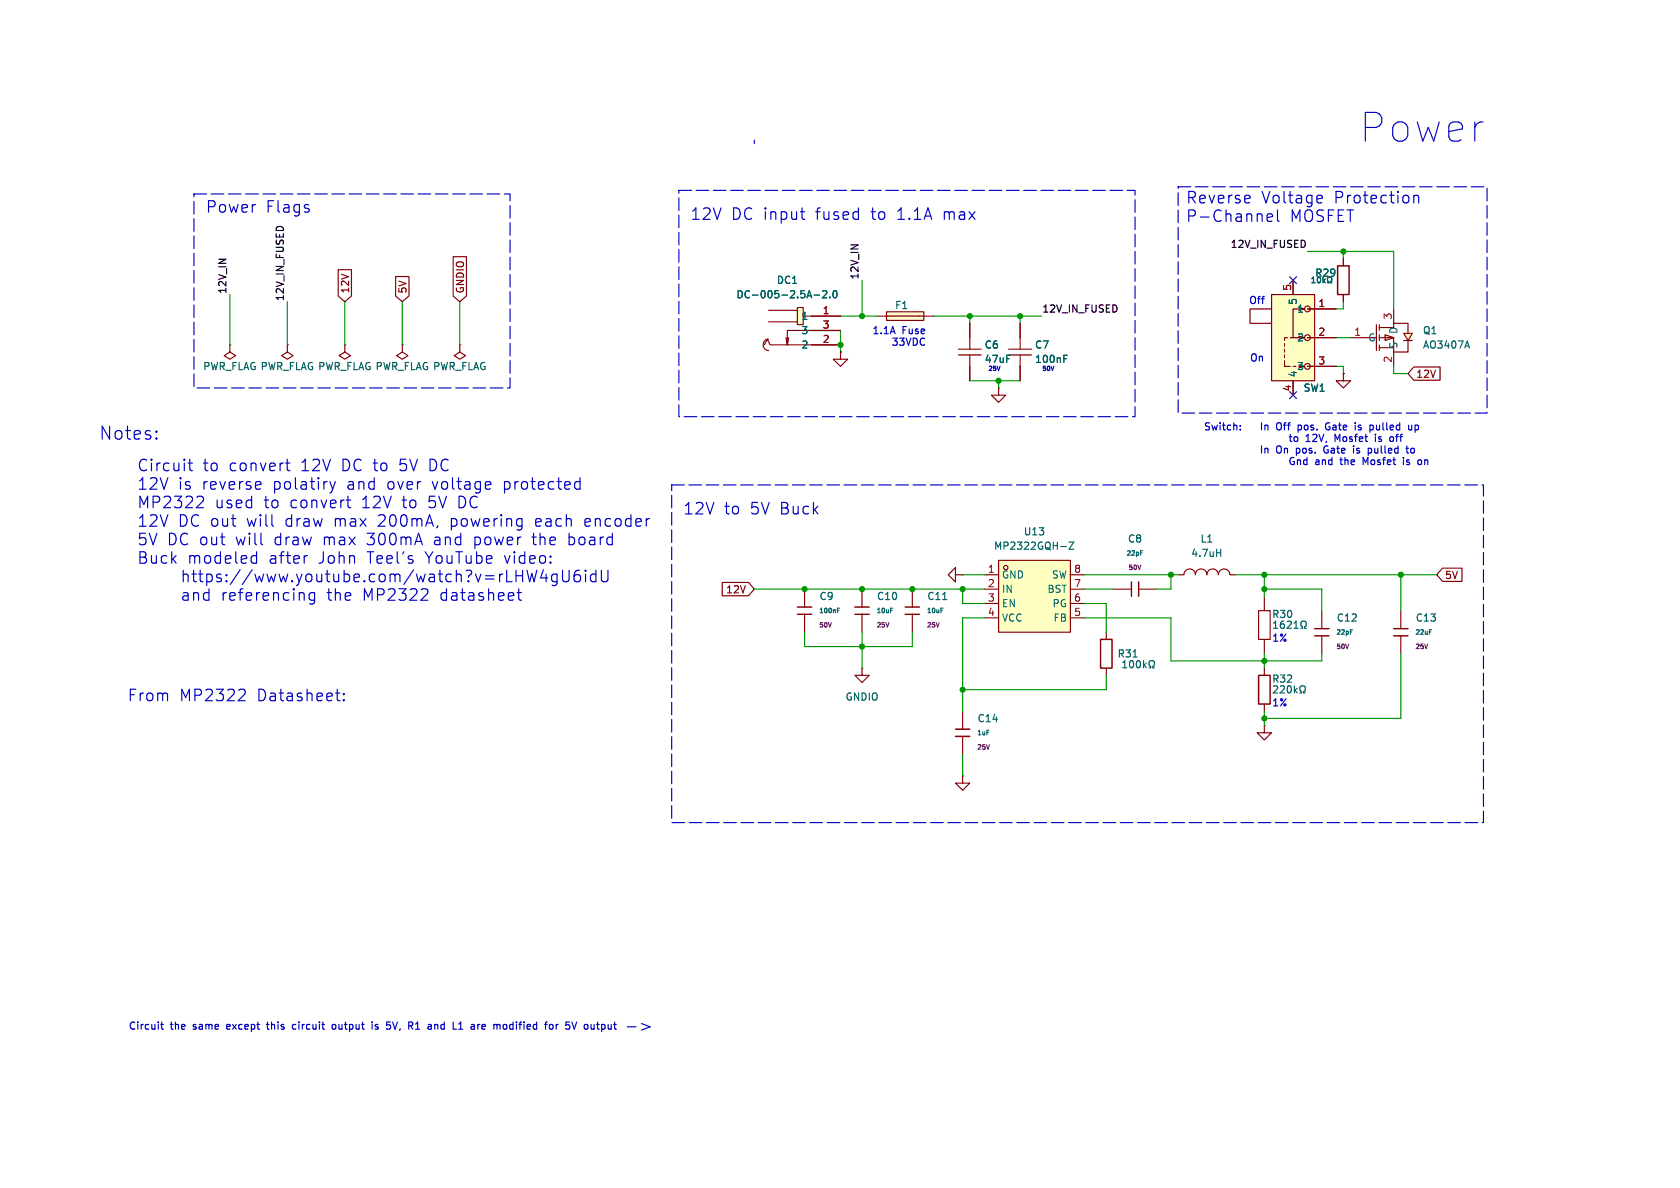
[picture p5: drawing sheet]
<svg xmlns="http://www.w3.org/2000/svg" width="297mm" height="210mm" viewBox="0 0 297 210" stroke-linecap="round" stroke-linejoin="round" font-family="sans-serif">
<path d="M141 54.4h1v3h-1z" fill="#ffffc2"/>
<g fill="none" stroke="#840000" stroke-width=".2">
<path d="M135.9 59.9a1.02 1.02 0 0 0-1 1.1 1.02 1.02 0 0 0 1 1M135.9 54.9h5.1M135.9 56.9h5.1M139.4 59.7l-.2 1.3M141 54.4h1v3h-1zM142 55.9h6.6M148.6 58.4h-9.4v2.6l-.3-1.3M135.1 61l.5-1.1 .5 1.1h12.5M215.4 101.6a1.02 1.02 0 0 0-1-1 1.02 1.02 0 0 0-1 1 1.01 1.01 0 0 0-1-1 1.01 1.01 0 0 0-1.1 1 1.02 1.02 0 0 0-1-1 1.02 1.02 0 0 0-1 1h-1M217.4 101.6h1M217.4 101.6a1.02 1.02 0 0 0-1-1 1.02 1.02 0 0 0-1 1M223.5 118.1v1.3"/>
<path d="M170.2 125.7v3.2M170.2 130.2v3.2M223.5 124.5v1.2"/>
</g>
<g fill="none" stroke="#006464" stroke-width=".2">
<path d="M143.9 52.2h1M145.4 51.5l.5-.1 .3 .3-.8 .9h.8M146.7 52.5v.1M147.4 51.4h.2a.68 .68 0 0 1 .4 .6 .68 .68 0 0 1-.4 .6 .84 .84 0 0 1-.2-1.2zM215.1 97.7h.7M215.8 97.1v1.3M225.9 121.6l-.8 .9h.8M227.1 121.6l-.8 .9h.8M227.6 121.5v.5l.1 .4 .2 .1 .3-.2v-.8M228.8 121.2v1.3M229 122l.3 .5M229.3 121.7l-.5 .4"/>
<path d="M229.8 122.5h.3v-.2a.54 .54 0 0 1-.3-.8 .54 .54 0 0 1 .8-.2 .58 .58 0 0 1-.1 1v.2h.3"/>
</g>
<path d="M222.5 119.4h2v5.1h-2zM168.9 128.9h2.5M168.9 130.2h2.5" fill="none" stroke="#840000" stroke-width=".25"/>
<path d="M174.9 131.6l-.2 .8" fill="none" stroke="#840084" stroke-width=".2"/>
<path d="M176.5 99.1h12.7v12.7h-12.7z" fill="#ffffc2"/>
<g fill="none" stroke="#840000" stroke-width=".2">
<path d="M40.6 61v1.2l1.1 .7-1.1 .6-1-.6 1-.7M40.6 61h.1M50.8 61v1.2l1 .7-1 .6-1-.6 1-.7M50.8 61h.1M61 61v1.2l1 .7-1 .6-1.1-.6 1.1-.7M61 61h.1M71.1 61v1.2l1 .7-1 .6-1-.6 1-.7M71.1 61h.1M81.3 61v1.2l1 .7-1 .6-1-.6 1-.7M81.3 61h.1M176.5 99.1h12.7v12.7h-12.7zM152.4 118.1v1.3h1.3l-1.3 1.3-1.3-1.3h1.3"/>
<path d="M152.4 118.1h.1M174 101.6h2.5M174 104.1h2.5M174 106.7h2.5M174 109.2h2.5M189.2 101.6h2.6M189.2 104.1h2.6M189.2 106.7h2.6M189.2 109.2h2.6M195.6 111.8v1.2M195.6 118.1v1.3M196.8 104.1h3.2"/>
<path d="M201.3 104.1h3.2M233.7 108v3.1M233.7 112.4v3.2M247.6 108v3.1M247.6 112.4v3.2"/>
<circle cx="177.8" cy="100.3" r=".38"/>
</g>
<g fill="none" stroke="#006464" stroke-width=".2">
<path d="M187.5 96.6h1M189 95.8h.8l-.8 1.3h.8M201.6 97.7h.3M201.6 97.3h.4M198.5 118.1h.7M198.8 116.8v1.3M199.7 117v.6l.1 .3 .2 .2 .3-.3v-.8M200.3 116.1h.7M201 116.9l.2-.1a.68 .68 0 0 1 .4 .6 .68 .68 0 0 1-.4 .7l-.2-.2-.1-.3zM202.2 116.8v1.3M202.3 117.6l.3 .5M202.6 117.2l-.4 .5"/>
<path d="M203.1 118.1h.3v-.3a.54 .54 0 0 1-.2-.7 .54 .54 0 0 1 .7-.3 .58 .58 0 0 1-.1 1v.3h.3M238.7 111.7h.3M238.7 111.3h.4M252.7 111.7h.3M252.7 111.3h.4"/>
</g>
<path d="M194.6 113h2v5.1h-2zM200 102.9v2.5M201.3 102.9v2.5M232.4 111.1h2.5M232.4 112.4h2.5M246.4 111.1h2.5M246.4 112.4h2.5" fill="none" stroke="#840000" stroke-width=".25"/>
<path d="M201.7 99.9l-.3 .8M238.4 113.9l-.2 .8M252.4 113.9l-.3 .8" fill="none" stroke="#840084" stroke-width=".2"/>
<g fill="#ffffc2">
<path d="M244.9 59.2l1.5 .5-1.5 .5z"/>
<path d="M248.2 58.9h1.5l-.8 1.3z"/>
</g>
<g fill="none" stroke="#840000" stroke-width=".2">
<path d="M237.5 45.7v1.3M237.5 52.1v1.2M238.8 59.7h2.5M243.3 57.4v4.6M243.8 59.7h2.6v2.5M243.8 57.9h2.6v-.7h2.5v1.7M243.8 57.4v1M243.8 59.2v1M244.9 59.2l1.5 .5-1.5 .5zM246.4 54.6v2.6M248.2 58.9h1.5l-.8 1.3zM237.5 66v1.3h1.3l-1.3 1.3-1.3-1.3h1.3"/>
<path d="M237.5 66h.1M243.8 61v1M243.8 61.5h2.6M246.4 62.2v2.6M248.2 60.2h1.5M248.9 60.2v2h-2.5M170.2 137.2v1.2h1.2l-1.2 1.3-1.3-1.3h1.3M170.2 137.2h.1"/>
</g>
<path d="M231.9 50h.6M232.2 49v1M232.9 49.8l.2 .2 .3-.2M233.9 49v1M234 49.6l.3 .4M234.9 49.8v.2h-.2M235.2 49.8v.2h.2M259.1 61.2h.6M259.4 60.3l.4 1.2" fill="none" stroke="#006464" stroke-width=".2"/>
<path d="M236.5 47h2v5.1h-2z" fill="none" stroke="#840000" stroke-width=".25"/>
<path d="M224.8 52.1h7.6v15.2h-7.6z" fill="#ffffc2"/>
<g fill="none" stroke="#840000" stroke-width=".2">
<path d="M224.8 52.1h7.6v15.2h-7.6zM224.8 54.6h-3.8v2.6h3.8M227.6 59.7h-.5v.5M228.1 59.7h.5M228.6 49.5v2.6M229.6 54.4l1 .2M230.6 54.6h-2v5.1h2M230.6 54.6l-1 .3M231.1 59.7h5.1M231.1 54.6h5.1M227.1 60.7v.5M227.1 61.7v.5"/>
<path d="M227.1 62.7v.6M227.1 63.8v1h1M228.6 64.8h.5M228.6 67.3v2.6M231.1 64.8h5.1"/>
<circle cx="231.1" cy="59.7" r=".51"/>
<circle cx="231.1" cy="54.6" r=".51"/>
<circle cx="231.1" cy="64.8" r=".51"/>
</g>
<path d="M156.7 55.1h6.6v1.5h-6.6z" fill="#ffffc2"/>
<g fill="none" stroke="#840000" stroke-width=".2">
<path d="M59.8 47.7h2.3v4.6l-1.1 1-1.2-1zM69.9 48.9h2.4v3.4l-1.2 1-1.2-1zM80.1 45.4h2.4v6.9l-1.2 1-1.2-1zM143.5 55.9h5.1M143.5 58.4h5.1M154.9 55.9h10.2M156.7 55.1h6.6v1.5h-6.6zM171.4 57.2v4.5M180.3 57.2v4.5M228.6 49.5v2.6M231.1 54.6h5.1M231.1 59.7h5.1"/>
<path d="M237.5 45.7v1.3M237.5 52.1v1.2M143.5 61h5.1M148.6 62.2v1.3h1.3l-1.3 1.3-1.3-1.3h1.3M148.6 62.2h.1M169.4 61.7h4.1M169.4 62.7h4.1M171.4 62.7v4.6M176.5 68.6v1.3h1.3l-1.3 1.2-1.2-1.2h1.2M176.5 68.6h.1M178.3 61.7h4.1M178.3 62.7h4.1"/>
<path d="M180.3 62.7v4.6M228.6 67.3v2.6M231.1 64.8h5.1M237.5 66h.1M249.9 64.9h4.7v2.3h-4.7l-1-1.2zM127.7 103h4.6l1 1.1-1 1.2h-4.6zM142.2 104.1v3.2M142.2 108.6v3.2M152.4 104.1v3.2M152.4 108.6v3.2M161.3 104.1v3.2M161.3 108.6v3.2"/>
<path d="M168.9 101.6v-1.3l-1.3 1.3 1.3 1.3v-1.3h1.3M170.2 101.6h.1M222.5 108h2v5h-2zM223.5 105.4v2.6M223.5 113v2.6M255 100.4h3.5v2.4h-3.5l-1-1.2zM223.5 128.3v1.2h1.3l-1.3 1.3-1.3-1.3h1.3M223.5 128.3h.1"/>
</g>
<g fill="none" stroke="#006464" stroke-width=".2">
<path d="M143.9 52.2h1M145.4 51.5l.5-.1 .3 .3-.8 .9h.8M146.7 52.5v.1M147.4 51.4h.2a.68 .68 0 0 1 .4 .6 .68 .68 0 0 1-.4 .6 .84 .84 0 0 1-.2-1.2zM231.9 50h.6M232.2 49v1M232.9 49.8l.2 .2 .3-.2M233.9 49v1M234 49.6l.3 .4M234.9 49.8v.2h-.2M235.2 49.8v.2h.2M178 62.8h.6"/>
<path d="M188.1 63.4h.4M188.1 62.8h.6M148 107.9h.3M148 107.5h.4M157.4 107.9h.3M157.4 107.5h.4M166.3 107.9h.3M166.3 107.5h.4M166.7 106h.7M225.1 111.1h.8M225.5 109.8v1.3M226.4 110.1v.8l.2 .2 .4-.2 .1-.4-.1-.2h-.4l-.2 .2"/>
<path d="M228.3 110.2l-.8 .9h.8M228.8 111.1h.7M228.8 110.2l.3-.4v1.3M230 111.1h.3v-.3a.54 .54 0 0 1-.3-.7 .54 .54 0 0 1 .8-.2 .58 .58 0 0 1-.2 .9v.3h.3"/>
</g>
<path d="M141 107.3h2.5M141 108.6h2.5M151.1 107.3h2.6M151.1 108.6h2.6M160 107.3h2.6M160 108.6h2.6" fill="none" stroke="#840000" stroke-width=".25"/>
<path d="M147 110l-.3 .8M157.1 110l-.2 .8M166 110l-.2 .8" fill="none" stroke="#840084" stroke-width=".2"/>
<g fill="none" stroke="#0000c2" stroke-width=".2">
<path d="M133.3 24.8v.6M141.5 37.4h.8M142.1 38.8h.2M220.9 34.6l.1 .4-1 .2M224.3 37.8l-.3 .3v.8l.3 .2 .6-.1M224.7 37.8l.2 .1 .1 .4-1 .2M225.8 37.1v1.8l.3 .2M233.1 34.5l.6 .1 .1 .4-1 .2M233.7 35.8l-.6 .1M249.9 34.7a.5 .5 0 0 1 .9 .1v1.1M249.9 34.5v1.4M27.6 77.4l.2 .1-.2 .1"/>
<path d="M27.6 77.4l-.1 .1 .1 .1M27.6 76.2v.2M27.6 77.4v.2M27.6 76.2l.2 .1-.2 .1M27.6 76.2l-.1 .1 .1 .1M223 74.7v1.3M223 78.8v1.3M223.6 75.2v.8M223.6 79.2v.9M223.6 75.3l.2-.1h.3l.1 .8M223.6 79.4l.2-.2 .3 .1 .1 .8M227.9 77.2h.5"/>
<path d="M228.1 76.8v1.1l.3 .1M229.3 77.3l-.3-.1-.2 .1v.5l.1 .2h.3l.2-.1v-.6M234.1 79.1l-.1 .4 .3 .5M234.6 74.8l-.3 .5 .3 .6M239.3 79.2v.9M239.6 74.7v.2M239.6 75.2v.8M242 79.2l.4 .1 .1 .2-.1 .5-.4 .1M242.3 75.2h.4l.1 .2-.1 .5-.4 .1M243.2 77.2v.8M245.8 77.3v.6l.1 .1h.3M248.5 79.2h.5"/>
<path d="M248.7 78.8v1.1l.3 .2M249 75.2l.1 .7 .3 .1 .2-.1M249.4 79.4l.2-.2 .4 .2 .1 .4-.2 .2-.3 .1-.2-.1zM249.6 75.2v.8M250.2 75.2v1.2M250.2 75.9l.1 .1M250.3 75.2h-.1M33.3 81.9h.7M33.6 81.2v1.7v.2l.4 .1M35.8 87.8a.55 .55 0 0 1 .1 .8l-1.2 1.2h1.3M44.8 98.2l.6 .1M45.4 97.5v2.1"/>
<path d="M45.4 99.5l-.6 .1M50.5 81.9h.8M50.8 82.9l.1 .2 .4 .1M54.2 98.2h.2M58.3 85.1l.5 1.4M58.8 86.5l-.2 .5M59.3 85.1l-.5 1.4M61.2 88.4h.8M61.6 89.7l.4 .1M76.9 95.6l-.1 .2 .1 .4M84 94.9v2.1M84 96.2l.2 .1"/>
<path d="M84.2 94.9l-.2 .1M94 94.9h.8M94.3 94.3v1.7l.3 .3M95 91.7l-.3 .3v.7l.3 .3M95.7 92.2l-1 .1M100.6 95l.2-.1 .6 .1M100.6 94.3v2M100.6 96.2l.2 .1 .6-.1M104.1 91.7h-.4l-.3 .3 .1 .9 .6 .1M104.4 92.2l-1 .1M228.2 81a.59 .59 0 0 0-.2 .8 .59 .59 0 0 0 .8 .2v-.4h-.2M228.5 80.9h.3"/>
<path d="M229.4 81.3v.8M229.9 81.3v.8M230.5 81.4v.6l.2 .1h.4M231.1 80.9v1.2M241.4 81.8l-.4-.9v1.2M248.1 81.3v.8M250.9 81.3h.3l.1 .2v.5l-.4 .1M32.6 104.8l-.2 .1M33 104.8l.3 .2v1.1M33.3 105.2l-.7 .1a.4 .4 0 0 0-.3 .4 .4 .4 0 0 0 .3 .4l.7-.1M34.2 104.8v1.3M34.5 104.8l-.3 .1"/>
<path d="M34.8 104.8l.3 .2v1.1M36.4 104.8l-.4 .3v.6l.4 .4 .5-.1M36.7 104.8l.2 .1M36.9 104.1v2M55 104.8l-.4 .3v.6l.4 .4 .6-.1M55.4 104.8l.2 .1M55.6 104.8v1.6a.55 .55 0 0 1-.9 .3M88.3 101.5v1.3M88.9 101.5a.52 .52 0 0 0-.6 .4M89.6 100.8v2h.9M91.2 100.8v2M91.2 101.8h1.2"/>
<path d="M91.4 104.8h.8M91.7 104.1v1.7l.1 .2 .4 .1M92.4 100.8v2M93.2 100.8l.4 2 .4-1.4 .4 1.4 .5-2M96.1 100.7l-.5 1.5h1.2M96.5 101.5v1.3M98.5 101.6l-.6-.1-.4 .4v.6l.2 .2 .2 .1 .6-.1M98.5 101.5v1.6a.55 .55 0 0 1-.9 .3M99.4 100.8v1.7l.4 .3 .6-.1 .2-.2v-1.7M102.4 100.8a.8 .8 0 0 0-.9 .9v.8l.2 .2 .6 .1 .2-.2 .1-.6-.2-.3-.5-.1-.4 .4M103.5 100.8v.2M103.5 101.5v1.3"/>
<path d="M103.5 100.8l-.1 .1 .1 .1M103.5 100.8l.1 .1-.1 .1M105.4 101.6l-.6-.1-.4 .4v.6l.2 .2 .2 .1 .6-.1M105.4 100.8v2M106.3 100.8v1.7l.4 .3 .6-.1 .2-.2v-1.7M43 121.8a.55 .55 0 0 1 .3 .9l-1.2 1.2h1.3M59.3 122.5h.8M59.9 123.9h.2M60.8 123.7l.1 .1-.1 .1M60.8 123.7l-.1 .1 .1 .1M60.8 122.6v.2M60.8 123.7v.2"/>
<path d="M60.8 122.6l.1 .1-.1 .1M60.8 122.6l-.1 .1 .1 .1M28.4 181.1h.5M28.6 180.7v1.1l.3 .1M40.1 181.2v.7M40.7 181.4l-.6 .1M47.1 181.1h.5M47.3 180.7v1.1l.3 .1M52.3 181.2l-.4-.1-.2 .2 .1 .6h.5M58.8 181.2l.3-.1 .3 .2v.4l-.3 .2h-.3l-.1-.2zM66.8 181.2l-.3-.1-.2 .2 .1 .2 .4 .1v.3h-.5M69.4 180.7l.4 1.2 .5-1.2"/>
<path d="M73.5 181.9h.7M73.7 180.8l.1-.1v1.2M78.2 181.1l-.3 .2v.4l.3 .2M85.7 181.2l.1 .2-.6 .1M90.2 181.8l.1 .1h.4M90.7 181.2l-.4-.1-.1 .1M90.7 180.7v1.2M98.6 181.1h.1M100 181.8l.5 .1M100.7 180.7h-.6l-.1 .6 .5-.1M103.5 181.1l.3 .1 .1 .1v.5l-.4 .1M107.6 181.9h.4"/>
<path d="M110.9 181.5h1.5M113.4 180.9l1.6 .6-1.6 .6"/>
</g>
<g fill="none" stroke="#009600" stroke-width=".2">
<path d="M40.6 52.1v8.9M50.8 53.3v7.7M61 53.3v7.7M71.1 53.3v7.7M81.3 53.3v7.7M148.6 55.9h6.3M148.6 58.4v3.8M152.4 49.5v6.4M165.1 55.9h19M171.4 55.9v1.3M180.3 55.9v1.3M231.1 44.5h15.3v10.1"/>
<path d="M236.2 59.7h2.6M237.5 44.5v1.2M237.5 53.3v1.3h-1.3M171.4 67.3h8.9M176.5 67.3v1.3M236.2 64.8h1.3v1.2M246.4 64.8v1.2h2.5M133.3 104.1h40.7M142.2 111.8v2.5h19.1v-2.5M152.4 111.8v6.3M170.2 104.1v2.6h3.8M170.2 101.6h3.8"/>
<path d="M174 109.2h-3.8v16.5M191.8 109.2h15.2v7.6h26.7v-1.2M191.8 104.1h5M191.8 106.7h3.8v5.1M191.8 101.6h16.5M195.6 119.4v2.5h-25.4M207 101.6v2.5h-2.5M218.4 101.6h35.6M223.5 104.1h10.2v3.9M223.5 101.6v3.8M223.5 115.6v2.5M247.6 101.6v6.4"/>
<path d="M247.6 115.6v11.4h-24.1M170.2 133.4v3.8M223.5 125.7v2.6"/>
</g>
<path d="M228 48.9l1.2 1.2M229.2 48.9l-1.2 1.2M228 69.2l1.2 1.3M229.2 69.2l-1.2 1.3" fill="none" stroke="#000084" stroke-width=".2"/>
<path d="M34.3 34.3h55.9v34.3h-55.9zM120 33.7h80.7v40h-80.7zM208.3 33h54.6v40h-54.6zM118.7 85.7h143.6v59.7h-143.6z" fill="none" stroke="#0000c2" stroke-width=".2" stroke-dasharray="2.2 .8"/>
<g fill="#009600" stroke="#009600" stroke-width=".18">
<circle cx="223.5" cy="104.1" r=".46"/>
<circle cx="207" cy="101.6" r=".46"/>
<circle cx="223.5" cy="116.8" r=".46"/>
<circle cx="223.5" cy="127" r=".46"/>
<circle cx="180.3" cy="55.9" r=".46"/>
<circle cx="171.4" cy="55.9" r=".46"/>
<circle cx="176.5" cy="67.3" r=".46"/>
<circle cx="148.6" cy="61" r=".46"/>
<circle cx="152.4" cy="55.9" r=".46"/>
<circle cx="152.4" cy="104.1" r=".46"/>
<circle cx="142.2" cy="104.1" r=".46"/>
<circle cx="170.2" cy="121.9" r=".46"/>
<circle cx="152.4" cy="114.3" r=".46"/>
<circle cx="161.3" cy="104.1" r=".46"/>
<circle cx="170.2" cy="104.1" r=".46"/>
<circle cx="223.5" cy="101.6" r=".46"/>
<circle cx="247.6" cy="101.6" r=".46"/>
<circle cx="237.5" cy="44.5" r=".46"/>
</g>
<text font-size="7.1" fill="#0000c2" x="240" y="25.5">Power</text>
<text font-size="3.2" fill="#0000c2" x="17.4" y="78">Notes:</text>
<g font-size="2.8" fill="#0000c2">
<text x="36.3" y="37.9">Power</text>
<text x="47" y="37.9">Flags</text>
<text x="121.9" y="39.2">12V</text>
<text x="129.3" y="39.2">DC input</text>
<text x="144.5" y="39.2">fused</text>
<text x="154.5" y="39.2">to</text>
<text x="159.2" y="39.2">1.1A</text>
<text x="167.6" y="39.2">max</text>
<text x="209.5" y="36.3">Reverse</text>
<text x="209.5" y="39.5">P-Channel</text>
<text x="223" y="36.3">Voltage</text>
<text x="228" y="39.5">MOSFET</text>
<text x="236" y="36.3">Protection</text>
<text x="24.1" y="83.6">Circuit</text>
<text x="35.8" y="83.6">to</text>
<text x="40.6" y="83.6">convert</text>
<text x="53.5" y="83.6">12V</text>
<text x="60.8" y="83.6">DC to</text>
<text x="71.4" y="83.6">5V DC</text>
<text x="24.1" y="86.9">12V</text>
<text x="31.5" y="86.9">is</text>
<text x="35.9" y="86.9">reverse</text>
<text x="48.5" y="86.9">polatiry</text>
<text x="61.8" y="86.9">and</text>
<text x="69.1" y="86.9">over</text>
<text x="77.2" y="86.9">voltage</text>
<text x="90" y="86.9">protected</text>
<text x="24.1" y="90.1">MP2322</text>
<text x="24.1" y="93.4">12V</text>
<text x="31.5" y="93.4">DC out</text>
<text x="38" y="90.1">used</text>
<text x="43.9" y="93.4">will</text>
<text x="46.8" y="90.1">to</text>
<text x="50.9" y="93.4">draw</text>
<text x="51.5" y="90.1">convert</text>
<text x="59.7" y="93.4">max</text>
<text x="64.4" y="90.1">12V</text>
<text x="67.6" y="93.4">200mA,</text>
<text x="71.8" y="90.1">to</text>
<text x="76.5" y="90.1">5V DC</text>
<text x="80.6" y="93.4">powering</text>
<text x="95.8" y="93.4">each</text>
<text x="104.7" y="93.4">encoder</text>
<text x="120.6" y="91.2">12V</text>
<text x="128" y="91.2">to</text>
<text x="132.8" y="91.2">5V Buck</text>
<text x="24.1" y="96.7">5V DC out</text>
<text x="24.1" y="100">Buck</text>
<text x="33.1" y="100">modeled</text>
<text x="42" y="96.7">will</text>
<text x="47.7" y="100">after</text>
<text x="48.9" y="96.7">draw</text>
<text x="56.6" y="100">John</text>
<text x="57.8" y="96.7">max</text>
<text x="65.4" y="100">Teel's</text>
<text x="65.7" y="96.7">300mA</text>
<text x="75.8" y="100">YouTube</text>
<text x="77.7" y="96.7">and</text>
<text x="85" y="96.7">power</text>
<text x="90" y="100">video:</text>
<text x="95.5" y="96.7">the</text>
<text x="102" y="96.7">board</text>
<text x="24.1" y="103.2">https://www.youtube.com/watch?v=rLHW4gU6idU</text>
<text x="39" y="106.5">referencing</text>
<text x="57.9" y="106.5">the</text>
<text x="64.4" y="106.5">MP2322</text>
<text x="78.3" y="106.5">datasheet</text>
<text x="22.5" y="124.3">From</text>
<text x="31.8" y="124.3">MP2322</text>
<text x="45.6" y="124.3">Datasheet:</text>
</g>
<g font-size="1.8" fill="#0f0f0f">
<text x="217.4" y="43.9">12V_IN_FUSED</text>
<text x="40.1" y="52.1" transform="rotate(-90 40.1 52.1)">12V_IN</text>
<text x="50.3" y="53.3" transform="rotate(-90 50.3 53.3)">12V_IN_FUSED</text>
<text x="151.9" y="49.5" transform="rotate(-90 151.9 49.5)">12V_IN</text>
<text x="184.1" y="55.3">12V_IN_FUSED</text>
</g>
<g font-size="1.8" fill="#840000">
<text x="62" y="52" transform="rotate(-90 62 52)">12V</text>
<text x="72.2" y="52" transform="rotate(-90 72.2 52)">5V</text>
<text x="82.3" y="52" transform="rotate(-90 82.3 52)">GNDIO</text>
<text x="250.3" y="67.1">12V</text>
<text x="128.2" y="105.2">12V</text>
<text x="255.3" y="102.6">5V</text>
</g>
<g font-size="1.8" fill="#006464">
<text x="130" y="53">DC-005-2.5A-2.0</text>
<text x="137.2" y="50.5">DC1</text>
<text x="229.5" y="54" transform="rotate(-90 229.5 54)">5</text>
<text x="232.3" y="49.2">R29</text>
<text x="141.6" y="56.7">1</text>
<text x="141.6" y="59.3">3</text>
<text x="158.1" y="54.9">F1</text>
<text x="229.2" y="55.5">1</text>
<text x="247.2" y="59.1" transform="rotate(-90 247.2 59.1)">D</text>
<text x="251.4" y="59.4">Q1</text>
<text x="35.7" y="65.7">PWR_FLAG PWR_FLAG PWR_FLAG PWR_FLAG PWR_FLAG</text>
<text x="141.6" y="61.8">2</text>
<text x="173.9" y="61.9">C6</text>
<text x="173.9" y="64.4">47uF</text>
<text x="182.8" y="61.9">C7</text>
<text x="182.8" y="64.4">100nF</text>
<text x="229.2" y="60.6">2</text>
<text x="229.2" y="65.6">3</text>
<text x="241.8" y="60.6">G</text>
<text x="247.2" y="61.7" transform="rotate(-90 247.2 61.7)">S</text>
<text x="251.4" y="61.9">AO3407A</text>
<text x="229.5" y="66.8" transform="rotate(-90 229.5 66.8)">4</text>
<text x="230.3" y="69.5">SW1</text>
<text x="180.8" y="94.9">U13</text>
<text x="175.6" y="97.5">MP2322GQH-Z</text>
<text x="199.2" y="96.2">C8</text>
<text x="210.4" y="98.7">4.7uH</text>
<text x="212.1" y="96.2">L1</text>
<text x="144.7" y="106.3">C9</text>
<text x="154.9" y="106.3">C10</text>
<text x="163.8" y="106.3">C11</text>
<text x="177" y="102.5">GND</text>
<text x="177" y="105">IN</text>
<text x="177" y="107.5">EN</text>
<text x="185.1" y="105">BST</text>
<text x="185.9" y="102.5">SW</text>
<text x="186" y="107.5">PG</text>
<text x="177" y="110.1">VCC</text>
<text x="186.2" y="110.1">FB</text>
<text x="224.7" y="109.5">R30</text>
<text x="236.2" y="110.2">C12</text>
<text x="250.1" y="110.2">C13</text>
<text x="197.4" y="116.5">R31</text>
<text x="149.3" y="124.1">GNDIO</text>
<text x="224.7" y="121">R32</text>
<text x="172.7" y="127.9">C14</text>
</g>
<g font-size="1.8" fill="#a90000">
<text x="228.3" y="51.5" transform="rotate(-90 228.3 51.5)">5</text>
<text x="145.3" y="55.6">1</text>
<text x="145.3" y="58.2">3</text>
<text x="233" y="54.4">1</text>
<text x="233" y="59.4">2</text>
<text x="239.3" y="59.4">1</text>
<text x="246.1" y="56.6" transform="rotate(-90 246.1 56.6)">3</text>
<text x="145.3" y="60.7">2</text>
<text x="233" y="64.5">3</text>
<text x="246.1" y="64.2" transform="rotate(-90 246.1 64.2)">2</text>
<text x="228.3" y="69.3" transform="rotate(-90 228.3 69.3)">4</text>
<text x="174.6" y="101.3">1</text>
<text x="189.8" y="101.3">8</text>
<text x="174.6" y="103.9">2</text>
<text x="174.6" y="106.4">3</text>
<text x="189.8" y="103.9">7</text>
<text x="189.8" y="106.4">6</text>
<text x="174.6" y="109">4</text>
<text x="189.8" y="109">5</text>
</g>
<g font-size="1.8" fill="#0000c2">
<text x="154" y="59.4">1.1A</text>
<text x="159.5" y="59.4">Fuse</text>
<text x="220.7" y="54">Off</text>
<text x="157.4" y="61.4">33VDC</text>
<text x="220.8" y="64.2">On</text>
<text x="212.7" y="76.4">Switch: In</text>
<text x="225.7" y="76.4">Off</text>
<text x="229.8" y="76.4">pos.</text>
<text x="235" y="76.4">Gate</text>
<text x="240.6" y="76.4">is</text>
<text x="243.5" y="76.4">pulled</text>
<text x="250.7" y="76.4">up</text>
<text x="225.7" y="80.5">On</text>
<text x="229.5" y="80.5">pos.</text>
<text x="230.9" y="78.4">12V,</text>
<text x="232.6" y="82.5">and</text>
<text x="234.7" y="80.5">Gate</text>
<text x="236.3" y="78.4">Mosfet</text>
<text x="237.3" y="82.5">the</text>
<text x="240.3" y="80.5">is</text>
<text x="241.6" y="82.5">Mosfet</text>
<text x="243.2" y="80.5">pulled</text>
<text x="243.8" y="78.4">is</text>
<text x="246.7" y="78.4">off</text>
<text x="249.1" y="82.5">is</text>
<text x="252.1" y="82.5">on</text>
<text x="224.8" y="113.7">1%</text>
<text x="224.8" y="125.1">1%</text>
<text x="22.6" y="182.3">Circuit</text>
<text x="30.1" y="182.3">the</text>
<text x="34.4" y="182.3">same</text>
<text x="40.7" y="182.3">except</text>
<text x="48.2" y="182.3">this</text>
<text x="53" y="182.3">circuit</text>
<text x="60.4" y="182.3">output</text>
<text x="67.8" y="182.3">is</text>
<text x="70.7" y="182.3">5V,</text>
<text x="74.9" y="182.3">R1</text>
<text x="78.7" y="182.3">and</text>
<text x="83.5" y="182.3">L1</text>
<text x="87.1" y="182.3">are</text>
<text x="91.4" y="182.3">modified</text>
<text x="100.9" y="182.3">for</text>
<text x="104.9" y="182.3">5V</text>
<text x="108.5" y="182.3">output</text>
</g>
<g font-size="1.1" fill="#0000c2">
<text x="174.6" y="65.8">25V</text>
<text x="184.1" y="65.8">50V</text>
</g>
<g font-size="1.1" fill="#006464">
<text x="199" y="98.5">22pF</text>
<text x="144.6" y="108.7">100nF</text>
<text x="154.8" y="108.7">10uF</text>
<text x="163.7" y="108.7">10uF</text>
<text x="236.1" y="112.5">22pF</text>
<text x="250" y="112.5">22uF</text>
<text x="172.6" y="130.2">1uF</text>
</g>
<g font-size="1.1" fill="#840084">
<text x="199.3" y="101">50V</text>
<text x="144.6" y="111.2">50V</text>
<text x="154.8" y="111.2">25V</text>
<text x="163.7" y="111.2">25V</text>
<text x="236.1" y="115">50V</text>
<text x="250" y="115">25V</text>
<text x="172.6" y="132.8">25V</text>
</g>
</svg>
